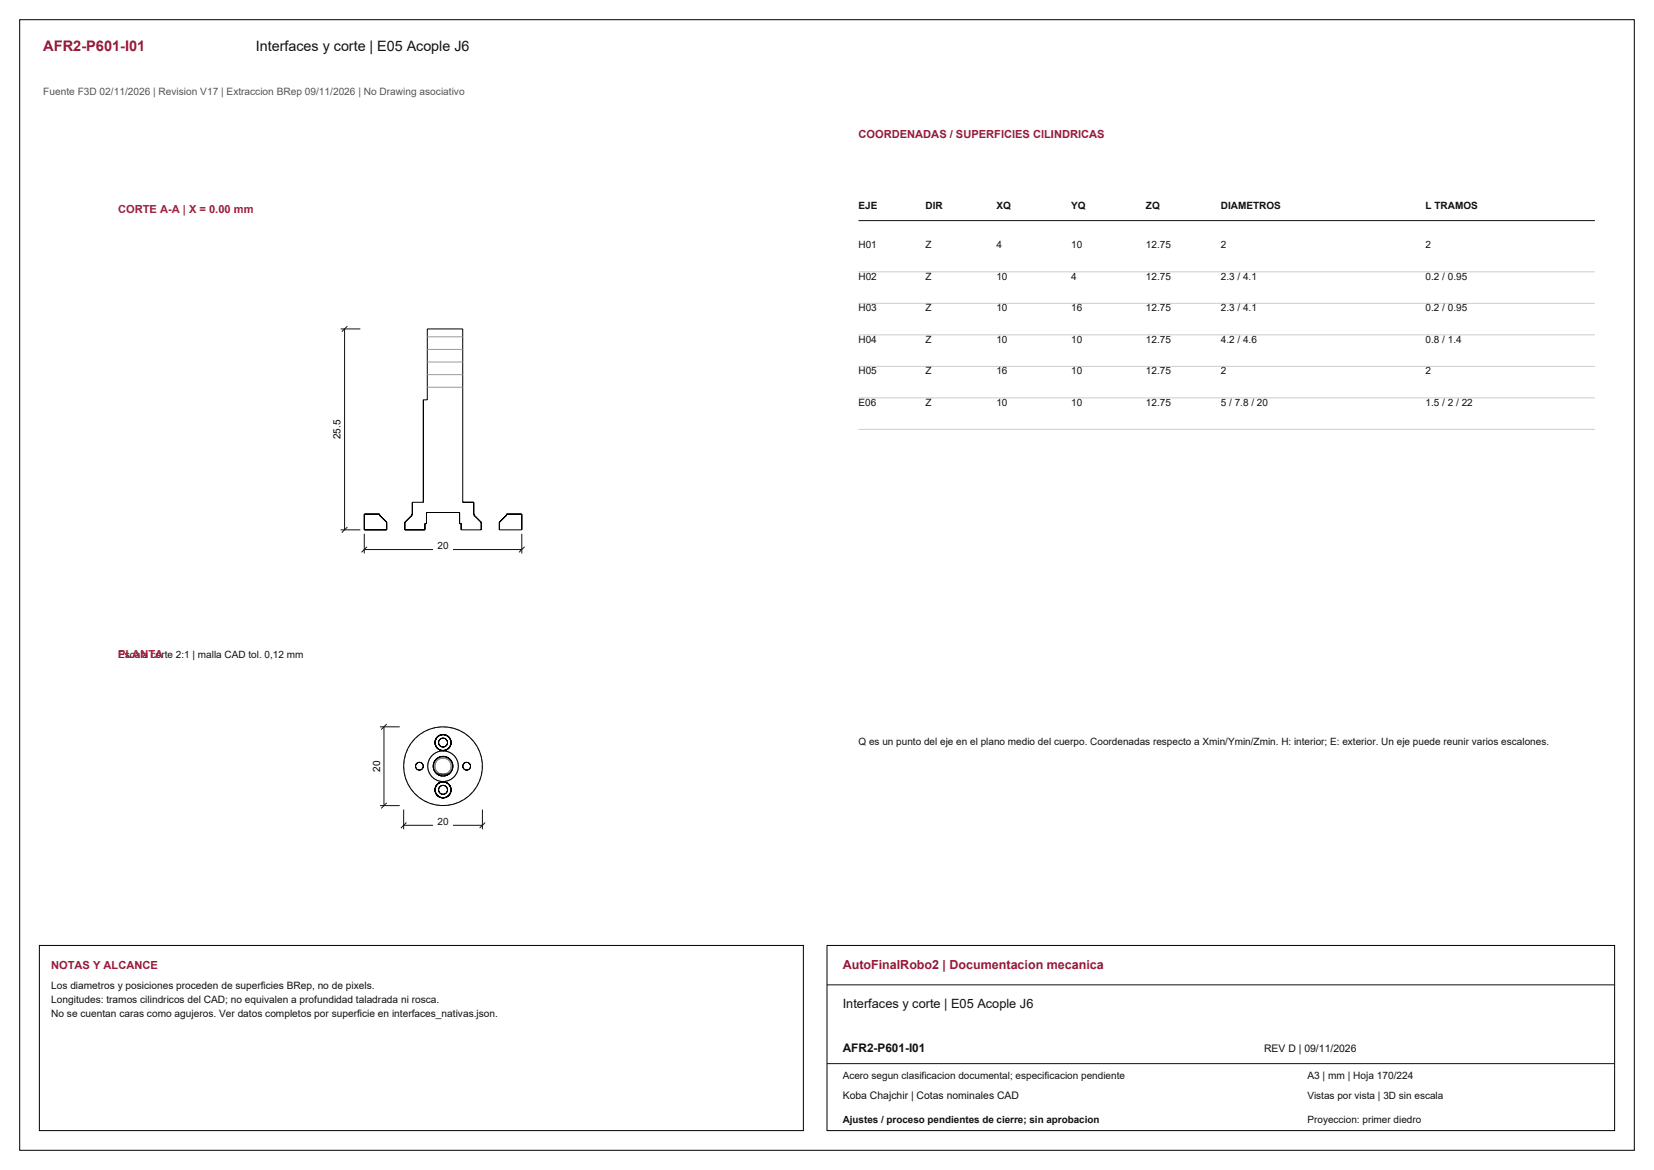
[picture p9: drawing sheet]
<svg xmlns="http://www.w3.org/2000/svg" width="420mm" height="297mm" viewBox="0 0 420 297" stroke-linecap="round" stroke-linejoin="round" font-family="sans-serif">
<path d="M5 5h410v287h-410zM108.5 83.5h9v44h2.8l.1 3.4 1.8 1.7v1.9h-5.1v-1.6h-.4v-2.8h-8.4v2.8h-.4v1.6h-5.1v-1.9l1.8-1.7 .1-3.4h2.8v-26h1zM92.5 130.5h3.9v.4l1.8 1.7v1.9h-5.7zM128.6 130.5h3.9v4h-5.7v-1.9l1.8-1.7z" fill="none" stroke="#000" stroke-width=".25"/>
<path d="M92.5 135.5v5M92.5 139.5h40M93.2 138.8l-1.4 1.4M132.5 135.5v5M133.2 138.8l-1.4 1.4" fill="none" stroke="#111" stroke-width=".25"/>
<path d="M110.1 137.4h4.8v3h-4.8z" fill-rule="evenodd" fill="#fff"/>
<path d="M86.5 83.5h5M87.5 83.5v51M88.2 82.8l-1.4 1.4M86.5 134.5h5M88.2 133.8l-1.4 1.4" fill="none" stroke="#111" stroke-width=".25"/>
<path d="M83.7 105.8h3.2v6.4h-3.2z" fill-rule="evenodd" fill="#fff"/>
<path d="M108.5 98.3h9M108.5 95.1h9M108.5 91.9h9M108.5 88.7h9M108.5 85.5h9" fill="none" stroke="#9a9a9a" stroke-width=".25"/>
<g fill="none" stroke="#8c8c8c" stroke-width=".25" stroke-dasharray="1.1 .8" stroke-linecap="butt">
<path d="M102.5 194.5l.1 1.5M102.6 196l.4 1.5M102.6 193l-.1 1.5M103 197.5l.5 1.4M103 191.5l-.4 1.5M103.5 198.9l.8 1.4M103.5 190.1l-.5 1.4M104.3 188.7l-.8 1.4M105.3 187.6l-1 1.1M106.4 186.5l-1.1 1.1M107.7 185.7l-1.3 .8M108.6 194.5l.1-.9"/>
<path d="M108.7 193.6l.3-.9M108.7 195.4l-.1-.9M109 192.7l.6-.8M109 196.3l-.3-.9M109.1 185.1l-1.4 .6M109.6 191.9l.7-.6M109.6 197.1l-.6-.8M110 194.5l.1 .7M110.1 195.2l.3 .7M110.1 193.8l-.1 .7M110.2 194.5l.1 .7M110.3 191.3l.8-.4"/>
<path d="M110.3 197.7l-.7-.6M110.3 195.2l.3 .7M110.3 193.8l-.1 .7M110.4 194.5l.1-.7M110.4 194.5l.1 .7M110.4 195.9l.5 .6M110.4 193.1l-.3 .7M110.5 193.8l.3-.6M110.5 195.2l-.1-.7M110.5 195.2l.3 .6M110.5 193.8l-.1 .7M110.6 184.7l-1.5 .4"/>
<path d="M110.6 195.9l.5 .5M110.6 193.1l-.3 .7M110.8 193.2l.6-.5M110.8 195.8l-.3-.6M110.8 195.8l.6 .5M110.8 193.2l-.3 .6M110.9 196.5l.7 .3M110.9 192.5l-.5 .6M111.1 190.9l.9-.3M111.1 198.1l-.8-.4M111.1 196.4l.7 .3M111.1 192.6l-.5 .5"/>
<path d="M111.4 192.7l.6-.2M111.4 196.3l-.6-.5M111.4 196.3l.6 .2M111.4 192.7l-.6 .5M111.6 196.8l.7 .2M111.6 192.2l-.7 .3M111.8 196.7l.7 .1M111.8 192.3l-.7 .3M112 192.5l.7-.1M112 196.5l-.6-.2M112 196.5l.7 .1M112 192.5l-.6 .2"/>
<path d="M112 190.6h1M112 198.4l-.9-.3M112.1 184.5l-1.5 .2M112.3 197l.8-.1M112.3 192l-.7 .2M112.4 197h-.1M112.5 197h-.1M112.5 196.8l.7-.1M112.5 192.2l-.7 .1M112.5 197h.1M112.6 197h.1M112.7 192.4l.6 .2"/>
<path d="M112.7 196.6l-.7-.1M112.7 196.6l.6-.2M112.7 192.4l-.7 .1M113 190.6l.9 .3M113 198.4h-1M113.1 196.9l.6-.2M113.1 192.1l-.8-.1M113.2 196.7l.7-.3M113.2 192.3l-.7-.1M113.3 192.6l.6 .4M113.3 196.4l-.6 .2M113.3 196.4l.6-.4"/>
<path d="M113.3 192.6l-.6-.2M113.6 184.6l-1.5-.1M113.7 196.7l.6-.5M113.7 192.3l-.6-.2M113.9 196.4l.5-.5M113.9 192.6l-.7-.3M113.9 190.9l.8 .4M113.9 198.1l-.9 .3M113.9 193l.4 .5M113.9 196l-.6 .4M113.9 196l.4-.5M113.9 193l-.6-.4"/>
<path d="M114 196.5h-3M114.3 196.2l.5-.6M114.3 192.8l-.6-.5M114.3 193.5l.3 .7M114.3 195.5l-.4 .5M114.3 195.5l.3-.7M114.3 193.5l-.4-.5M114.4 195.9l.3-.7M114.4 193.1l-.5-.5M114.6 194.2v.6M114.6 194.8l-.3 .7M114.6 194.8v-.6"/>
<path d="M114.6 194.2l-.3-.7M114.7 195.2l.1-.7M114.7 193.8l-.3-.7M114.7 191.3l.7 .6M114.7 197.7l-.8 .4M114.8 195.6l.2-.7M114.8 193.4l-.5-.6M114.8 194.5l-.1-.7M115 194.9v-.8M115 194.1l-.2-.7M115.1 184.9l-1.5-.3M115.4 191.9l.6 .8"/>
<path d="M115.4 197.1l-.7 .6M116 192.7l.3 .9M116 196.3l-.6 .8M116.3 193.6l.1 .9M116.3 195.4l-.3 .9M116.4 194.5l-.1 .9M116.6 185.4l-1.5-.5M117.9 186.1l-1.3-.7M119.2 187l-1.3-.9M120.2 188.1l-1-1.1M121.1 199.6l.7-1.4M121.1 189.4l-.9-1.3"/>
<path d="M121.8 198.2l.4-1.4M121.8 190.8l-.7-1.4M122.2 196.8l.3-1.5M122.2 192.2l-.4-1.4M122.5 195.3v-1.6M122.5 193.7l-.3-1.5M104.3 200.3l1 1.1M105.3 201.4l1.1 1.1M106.4 202.5l1.3 .8M107.7 203.3l1.4 .6M109.1 203.9l1.5 .4M110.6 204.3l1.5 .2"/>
<path d="M112.1 204.5l1.5-.1M113.6 204.4l1.5-.3M115.1 204.1l1.5-.5M116.6 203.6l1.3-.7M117.9 202.9l1.3-.9M119.2 202l1-1.1M120.2 200.9l.9-1.3"/>
</g>
<g fill="none" stroke="#000" stroke-width=".25">
<path d="M110 194.5h.1M110 194.5v.1M110 194.4h.1M110 194.6h.1M110 194.6l.1 .7M110 194.6v.1M110 194.3v.1M110 194.7h.1M110 194.3h.1M110 194.7v.1M110 194.8h.1M110 194.2h.1"/>
<path d="M110 194.9h.1M110 194.1v.1M110 194.1h.1M110 195h.1M110.1 194h-.1M110.1 194h.1M110.1 195v.1M110.1 193.9v.1M110.1 195.1h.1M110.1 193.9h.1M110.1 193.9l-.1 .7M110.1 195.2h.1"/>
<path d="M110.1 193.8v.1M110.1 193.8h.1M110.1 195.2v.1M110.1 193.7v.1M110.1 193.7h.1M110.1 195.3h.1M110.1 195.3l.4 .7M110.2 193.6l-.1 .1M110.2 195.4h.1M110.2 193.6h.1M110.2 193.5h.1M110.2 195.5h.1"/>
<path d="M110.2 193.4v.1M110.2 195.6h.1M110.2 193.4h.1M110.3 193.4h-.1M110.3 195.6h.1M110.3 193.4h.1M110.3 195.7h.1M110.3 193.3h.1M110.3 193.2v.1M110.3 195.7v.1M110.4 193.2l-.3 .7M110.4 195.8h.1"/>
<path d="M110.4 193.2h.1M110.4 193.1v.1M110.4 195.9h.1M110.4 193.1h.1M110.4 188.5l.2 .7M110.5 188.5h.1M110.5 188.4v.1M110.5 188.6h.1M110.5 188.4h.1M110.5 193.1h-.1M110.5 195.9h.1M110.5 188.6v.1"/>
<path d="M110.5 195.9v.1M110.5 188.3h.1M110.5 188.7h.1M110.5 188.8h.1M110.5 188.2h.1M110.5 188.9h.1M110.5 188.1h.1M110.5 196h.1M110.5 196l.5 .5M110.5 193h.1M110.5 188.9v.1M110.5 189h.1"/>
<path d="M110.5 188h.1M110.5 200h.1M110.5 199.9v.1M110.5 187.9v.1M110.5 196l.1 .1M110.5 189.1h.1M110.5 199.9h.1M110.5 187.9h.1M110.6 189.1v.1M110.6 199.9h.1M110.6 192.9l-.1 .1M110.6 196.1h.1"/>
<path d="M110.6 187.8l-.2 .7M110.6 189.2l.3 .6M110.6 199.8l-.2 .7M110.6 199.8l-.1 .1M110.6 187.8l-.1 .1M110.6 189.2h.1M110.6 199.8h.1M110.6 187.8h.1M110.6 192.9h.1M110.6 189.3h.1M110.6 199.7h.1M110.6 187.7h.1"/>
<path d="M110.6 196.1v.1M110.6 189.3v.1M110.6 189.4h.1M110.6 187.6h.1M110.6 192.8v.1M110.6 196.2h.1M110.6 199.6h.1M110.7 199.6h-.1M110.7 187.6h-.1M110.7 192.8h-.1M110.7 189.4h.1M110.7 196.2h.1"/>
<path d="M110.7 199.6h.1M110.7 187.6h.1M110.7 189.4v.1M110.7 199.5v.1M110.7 189.5h.1M110.7 187.5v.1M110.7 192.8h.1M110.7 199.5h.1M110.7 187.5h.1M110.7 192.7v.1M110.7 196.3h.1M110.7 189.5l.4 .5"/>
<path d="M110.7 187.5l-.2 .7 .2 1.3M110.7 199.5a2 2 0 0 0 .4 2.5M110.7 199.5a2 2 0 0 1 2.3-.9 2 2 0 0 1 1.5 1.9M110.7 189.6h.1M110.7 199.4h.1M110.7 187.4v.1M110.8 192.7h-.1M110.8 199.4h-.1M110.8 189.6h.1M110.8 187.4h-.1M110.8 192.7h.1M110.8 196.3h.1"/>
<path d="M110.8 199.4h.1M110.8 187.4h.1M110.8 189.6v.1M110.8 196.3v.1M110.8 199.3v.1M110.8 189.7h.1M110.8 187.3v.1M110.8 199.3h.1M110.8 187.3h.1M110.8 192.6l-.4 .6M110.8 192.6v.1M110.8 196.4h.1"/>
<path d="M110.8 192.6h.1M110.9 189.7h.1M110.9 192.6h-.1M110.9 196.4h.1M110.9 199.3h.1M110.9 187.3h.1M110.9 192.6h.1M110.9 187.2l-.3 .6M110.9 189.8l.5 .4M110.9 189.8h.1M110.9 196.4l.1 .1M110.9 199.2h.1"/>
<path d="M110.9 187.2h.1M110.9 192.5v.1M111 189.8v.1M111 192.5h-.1M111 196.5h.1M111 189.9h.1M111 199.1h.1M111 187.1h.1M111 196.5l.6 .3M111 196.5h3M111 192.5h.1M111.1 196.5v.1"/>
<path d="M111.1 190h.1M111.1 192.4v.1M111.1 192.4h.1M111.1 196.6h.1M111.1 199h.1M111.1 187h.1M111.2 192.4h-.1M111.2 196.6h.1M111.2 190.1h.1M111.2 198.9h.1M111.2 186.9h.1M111.2 192.4h.1"/>
<path d="M111.2 196.6v.1M111.2 196.7h.1M111.3 196.7h.1M111.3 190.1h.1M111.3 198.9h.1M111.3 186.9h.1M111.3 192.3h-.1M111.3 198.8h.1M111.3 186.8h.1M111.3 192.3h.1M111.3 190.2h.1M111.4 186.8h-.1"/>
<path d="M111.4 198.8h.1M111.4 186.8h.1M111.4 196.7v.1M111.4 186.8l-.5 .4M111.4 190.2l.6 .3M111.4 190.2h.1M111.4 192.3h.1M111.4 190.2v.1M111.4 192.2v.1M111.4 192.2l-.6 .4M111.4 192.2h.1M111.4 196.8h.1"/>
<path d="M111.4 198.7v.1M111.4 190.3h.1M111.4 186.7v.1M111.4 198.7h.1M111.4 186.7h.1M111.5 192.2h-.1M111.5 196.8h.1M111.5 190.3h.1M111.5 198.7h.1M111.5 186.7h.1M111.5 192.2h.1M111.6 196.8l.6 .2"/>
<path d="M111.6 192.2h-.1M111.6 196.8h.1M111.6 198.7h.1M111.6 190.3h.1M111.6 186.7h.1M111.6 192.2h.1M111.6 190.3v.1M111.6 190.4h.1M111.6 198.6h.1M111.6 186.6h.1M111.6 196.8v.1M111.7 192.1l-.1 .1"/>
<path d="M111.7 198.6h.1M111.7 186.6h.1M111.7 196.9h.1M111.7 190.4h.1M111.7 186.7l-1 .8M111.7 186.7a2 2 0 0 1 2.8 1.8M111.7 192.1h.1M111.8 190.4h.1M111.8 192.1h.1M111.8 198.6h.1M111.8 186.6h.1M111.8 196.9h.1"/>
<path d="M111.9 192.1h-.1M111.9 198.5v.1M111.9 190.5h.1M111.9 186.5v.1M111.9 192.1h.1M111.9 196.9h.1M111.9 198.5h.1M111.9 186.5h.1M112 198.5h-.1M112 186.5h-.1M112 192.1h-.1M112 190.5h.1"/>
<path d="M112 192.1h.1M112 196.9h.1M112 196.9v.1M112 186.5l-.6 .3M112 190.5h.7M112 198.5l-1.1 .7-.3 .6M112 198.5h.1M112 186.5h.1M112 192h.1M112 197h.1M112.1 197h.1M112.1 198.5h.1"/>
<path d="M112.1 186.5h.1M112.1 192h.1M112.1 190.5h.1M112.1 192h.8M112.1 192l-.7 .2M112.2 192h-.1M112.2 197h.1M112.2 192h.1M112.2 197h.6M112.2 198.5h.1M112.2 190.5h.1M112.2 186.5h.1"/>
<path d="M112.3 198.5h-.1M112.3 190.5h.1M112.3 186.5h-.1M112.3 198.5h.1M112.3 186.5h.1M112.3 192h.1M112.3 197h.1M112.4 192h-.1M112.4 197h.1M112.4 198.5h.1M112.4 190.5h.1M112.4 186.5h.1"/>
<path d="M112.4 192h.1M112.5 190.5h.1M112.5 186.5h-.1M112.5 198.5h-.1M112.5 186.5h.1M112.5 192h.1M112.6 192h.1M112.6 198.5h.1M112.6 186.5h.1M112.6 190.5h.1M112.6 197h.1M112.7 190.5h-.1"/>
<path d="M112.7 192h.1M112.7 186.5h-.7M112.7 186.5l.6 .1M112.7 198.5h-.7M112.7 198.5l.6 .1M112.7 197h-.1M112.7 198.5h.1M112.7 190.5h.1M112.7 186.5h.1M112.7 197h.1M112.8 192h.1M112.8 198.5h.1"/>
<path d="M112.8 186.5h.1M112.8 190.5h.1M112.8 197h.1M112.9 190.5h.1M112.9 192l.7 .2M112.9 197h-.1M112.9 192h.1M112.9 198.5h.1M112.9 186.5h.1M112.9 197h.1M113 192h.1M113 198.5h.1"/>
<path d="M113 186.5h.1M113 190.5h.1M113 197h-.1M113 196.9v.1M113 192.1h.1M113.1 192.1h.1M113.1 198.5h.1M113.1 190.5h-.1M113.1 186.5h.1M113.1 190.5h.1M113.1 196.9h-.1M113.1 196.9h.1"/>
<path d="M113.1 186.5v.1M113.1 198.6h.1M113.1 186.6h.1M113.2 192.1h.1M113.2 198.6h.1M113.2 190.4h.1M113.2 196.9h-.1M113.2 196.9h.1M113.2 186.6h.1M113.3 198.6h.1M113.3 186.6h.1M113.3 190.4h.1"/>
<path d="M113.3 196.9h-.1M113.3 192.1h.1M113.3 196.9h.1M113.3 186.6l.6 .4M113.3 190.4l-.6 .1M113.3 198.6l.6 .4M113.3 192.1l.1 .1M113.4 196.9h-.1M113.4 190.4h-.1M113.4 192.2h.1M113.4 196.8v.1M113.4 190.4h.1"/>
<path d="M113.4 198.7h.1M113.4 190.3v.1M113.4 186.7h.1M113.4 190.3h.1M113.4 196.8h.1M113.4 196.8l-.6 .2M113.5 192.2h.1M113.5 186.7h.1M113.5 196.8h-.1M113.5 196.8h.1M113.5 190.3h.1M113.5 198.7h.1"/>
<path d="M113.6 196.8h-.1M113.6 190.3h.1M113.6 192.2h.1M113.6 196.8h.1M113.6 192.2l.6 .4M113.6 198.8h.1M113.6 186.8h.1M113.6 196.7v.1M113.6 192.3h.1M113.6 196.7h.1M113.6 190.2h.1M113.7 192.3h.1"/>
<path d="M113.7 198.8h.1M113.7 186.8h.1M113.7 196.7h-.1M113.7 196.7h.1M113.7 190.2h.1M113.7 198.8v.1M113.7 186.8v.1M113.7 198.9h.1M113.7 186.9h.1M113.7 190.1h.1M113.8 190.1h-.1M113.8 198.9h.1"/>
<path d="M113.8 186.9h.1M113.8 192.4h.1M113.8 190.1h.1M113.8 196.6h.1M113.8 198.9l.1 .1M113.8 186.9v.1M113.8 187h.1M113.9 196.6h-.1M113.9 199h.1M113.9 192.4h.1M113.9 196.6h.1M113.9 190h-.1"/>
<path d="M113.9 187h.1M113.9 190h.1M113.9 187l.4 .5M113.9 190l-.6 .4M113.9 199l.4 .5M113.9 192.4v.1M113.9 192.5h.1M113.9 196.5v.1M114 199.1h.1M114 187.1h.1M114 192.5h.1M114 189.9h.1"/>
<path d="M114 196.5l-.6 .3M114 196.5h.1M114 199.1v.1M114 187.1v.1M114 199.2h.1M114 187.2h.1M114.1 189.8l-.1 .1M114.1 192.5v.1M114.1 189.8h.1M114.1 196.4l-.1 .1M114.1 192.6h.1M114.1 199.2h.1"/>
<path d="M114.1 187.2h.1M114.1 199.2v.1M114.1 187.2v.1M114.1 196.4h.1M114.2 192.6v.1M114.2 199.3h.1M114.2 189.7h-.1M114.2 187.3h.1M114.2 189.7h.1M114.2 196.4h-.1M114.2 196.4h.1M114.2 192.6l.4 .6"/>
<path d="M114.2 192.7h.1M114.2 199.4h.1M114.2 189.6v.1M114.2 187.4h.1M114.2 196.3v.1M114.2 196.3h.1M114.2 189.6h.1M114.3 196.3h-.1M114.3 196.3h.1M114.3 199.5h.1M114.3 189.5h.1M114.3 187.5h.1"/>
<path d="M114.3 196.2v.1M114.3 192.8h.1M114.3 196.2h.1M114.3 187.5l.2 .7M114.3 189.5l-.4 .5M114.3 199.5l.2 .7M114.3 199.5v.1M114.3 187.5v.1M114.3 199.6h.1M114.3 189.4v.1M114.3 187.6h.1M114.3 189.4h.1"/>
<path d="M114.4 199.6h.1M114.4 196.2h-.1M114.4 192.8h.1M114.4 196.2h.1M114.4 192.8v.1M114.4 199.7h.1M114.4 189.3v.1M114.4 187.7h.1M114.4 189.3h.1M114.4 196.1v.1M114.4 196.1h.1M114.4 189.1a2 2 0 0 1-3.3 .9"/>
<path d="M114.4 192.9h.1M114.4 199.8h.1M114.4 187.8h.1M114.4 189.2h.1M114.4 199.9h.1M114.4 187.9h.1M114.4 189.1h.1M114.5 192.9v.1M114.5 196l-.1 .1M114.5 199.9h.1M114.5 187.9h.1M114.5 193h.1"/>
<path d="M114.5 196h.1M114.5 199.9v.1M114.5 189.1h.1M114.5 187.9v.1M114.5 200h.1M114.5 188h.1M114.5 189h.1M114.5 188v.1M114.5 188.5l-.1 .6M114.5 188.9v.1M114.5 188.1h.1M114.5 188.9h.1"/>
<path d="M114.5 196l-.5 .5M114.5 188.2v.6M114.5 188.8l-.2 .7M114.5 188.2h.1M114.5 188.8h.1M114.5 188.2v.1M114.5 188.3h.1M114.5 188.7h.1M114.5 188.7v.1M114.5 195.9v.1M114.5 188.4h.1M114.5 188.6h.1"/>
<path d="M114.5 193.1h.1M114.5 188.5h.1M114.6 195.9h-.1M114.6 193.1h.1M114.6 195.9h.1M114.6 193.1v.1M114.6 195.8v.1M114.6 193.2h.1M114.6 195.8h.1M114.6 193.2l.3 .7M114.7 195.7v.1M114.7 193.3h.1"/>
<path d="M114.7 195.7h.1M114.7 193.3v.1M114.7 195.6h.1M114.7 193.4h.1M114.8 195.6h-.1M114.8 195.6h.1M114.8 193.5h.1M114.8 195.5h.1M114.8 193.5v.1M114.8 195.4v.1M114.8 193.6h.1M114.8 195.4h.1"/>
<path d="M114.8 193.6l.1 .1M114.9 193.7h.1M114.9 195.3l-.4 .7M114.9 195.3h.1M114.9 195.2v.1M114.9 193.8h.1M114.9 195.2h.1M114.9 193.8v.1M114.9 193.9h.1M114.9 195.1h.1M114.9 193.9l.1 .7M114.9 193.9v.1"/>
<path d="M114.9 194h.1M114.9 195v.1M115 195h-.1M115 194h.1M115 195h.1M115 194v.1M115 194.9h.1M115 194.1h.1M115 194.2h.1M115 194.8h.1M115 194.2v.1M115 194.7v.1"/>
<path d="M115 194.3h.1M115 194.7h.1M115 194.3v.1M115 194.6v.1M115 194.4h.1M115 194.6h.1M115 194.6l-.1 .7M115 194.4v.1M115 194.5v.1M115 194.5h.1M110.4 200.5l.2 .7M110.5 200.5h.1"/>
<path d="M110.5 200.4v.1M110.5 200.6h.1M110.5 200.4h.1M110.5 200.6v.1M110.5 200.7h.1M110.5 200.3h.1M110.5 200.8h.1M110.5 200.2h.1M110.5 200.9h.1M110.5 200.1h.1M110.5 200.9v.1M110.5 201h.1"/>
<path d="M110.5 201.1h.1M110.6 201.2l.3 .6M110.6 201.2h.1M110.6 201.3h.1M110.6 201.3v.1M110.6 201.4h.1M110.7 201.4h.1M110.7 201.4v.1M110.7 201.5h.1M110.7 201.6h.1M110.8 201.6h.1M110.8 201.6v.1"/>
<path d="M110.8 201.7h.1M110.9 201.7h.1M110.9 201.8l.5 .4M110.9 201.8h.1M111 201.8v.1M111 201.9h.1M111.1 202h.1M111.1 202l.1 .1M111.2 202.1h.1M111.3 202.1h.1M111.3 202.2h.1M111.4 202.2l.6 .3"/>
<path d="M111.4 202.2h.1M111.4 202.2v.1M111.4 202.3h.1M111.5 202.3h.1M111.6 202.3h.1M111.6 202.3v.1M111.6 202.4h.1M111.7 202.4h.1M111.8 202.4h.1M111.9 202.5h.1M112 202.5h.1M112 202.5h.7"/>
<path d="M112.1 202.5h.1M112.2 202.5h.1M112.3 202.5h.1M112.4 202.5h.1M112.5 202.5h.1M112.6 202.5h.1M112.7 202.5h-.1M112.7 202.5h.1M112.8 202.5h.1M112.9 202.5h.1M113 202.5h.1M113.1 202.5h-.1"/>
<path d="M113.1 202.5h.1M113.2 202.4h-.1M113.2 202.4h.1M113.3 202.4h.1M113.3 202.4l-.6 .1M113.4 202.4h-.1M113.4 202.4h.1M113.4 202.3v.1M113.4 202.3h.1M113.5 202.3h.1M113.6 202.3h.1M113.6 202.2h.1"/>
<path d="M113.7 202.2h.1M113.7 202.1v.1M113.7 202.1h.1M113.8 202.1h.1M113.9 202l-.1 .1M113.9 202h.1M113.9 202l-.6 .4M114 201.9h.1M114.1 201.8l-.1 .1M114.1 201.8h.1M114.1 201.7v.1M114.2 201.7h-.1"/>
<path d="M114.2 201.7h.1M114.2 201.6v.1M114.2 201.6h.1M114.3 201.5h.1M114.3 201.5l-.4 .5M114.3 201.4v.1M114.3 201.4h.1M114.4 201.4h-.1M114.4 201.4h.1M114.4 201.3v.1M114.4 201.3h.1M114.4 201.1a2 2 0 0 1-3.3 .9"/>
<path d="M114.4 201.2h.1M114.4 201.1h.1M114.5 201.1h.1M114.5 201h.1M114.5 200v.1M114.5 200.5l-.1 .6M114.5 200.9v.1M114.5 200.1h.1M114.5 200.9h.1M114.5 200.2v.6M114.5 200.8l-.2 .7M114.5 200.2h.1"/>
<path d="M114.5 200.8h.1M114.5 200.2v.1M114.5 200.7v.1M114.5 200.3h.1M114.5 200.7h.1M114.5 200.4h.1M114.5 200.6h.1M114.5 200.5h.1"/>
<circle cx="106.5" cy="194.5" r="1"/>
<circle cx="112.5" cy="194.5" r="3.9"/>
<circle cx="112.5" cy="188.5" r="1.15"/>
<circle cx="112.5" cy="194.5" r="10"/>
<circle cx="118.5" cy="194.5" r="1"/>
<circle cx="112.5" cy="200.5" r="1.15"/>
</g>
<path d="M102.5 205.5v5M102.5 209.5h20M103.2 208.8l-1.4 1.4M122.5 205.5v5M123.2 208.8l-1.4 1.4" fill="none" stroke="#111" stroke-width=".25"/>
<path d="M110.1 207.4h4.8v3h-4.8z" fill-rule="evenodd" fill="#fff"/>
<path d="M96.5 184.5h5M97.5 184.5v20M98.2 183.8l-1.4 1.4M96.5 204.5h5M98.2 203.8l-1.4 1.4" fill="none" stroke="#111" stroke-width=".25"/>
<path d="M93.7 192.4h3.2v4.2h-3.2z" fill-rule="evenodd" fill="#fff"/>
<path d="M218 56h187M210 250h200M210 270h200" fill="none" stroke="#111" stroke-width=".25"/>
<path d="M218 69h187M218 77h187M218 85h187M218 93h187M218 101h187M218 109h187" fill="none" stroke="#ccc" stroke-width=".25"/>
<path d="M10 240h194v47h-194zM210 240h200v47h-200z" fill="none" stroke="#000" stroke-width=".25"/>
<text font-size="3.7" fill="#981b39" x="11" y="13">AFR2-P601-I01</text>
<text font-size="3.6" fill="#111" x="65" y="13">Interfaces y corte | E05 Acople J6</text>
<text font-size="3.2" fill="#981b39" x="214" y="246">AutoFinalRobo2 | Documentacion mecanica</text>
<text font-size="3.2" fill="#111" x="214" y="256">Interfaces y corte | E05 Acople J6</text>
<text font-size="3" fill="#111" x="214" y="267">AFR2-P601-I01</text>
<g font-size="2.8" fill="#981b39">
<text x="218" y="35">COORDENADAS / SUPERFICIES CILINDRICAS</text>
<text x="13" y="246">NOTAS Y ALCANCE</text>
</g>
<g font-size="2.8" fill="#a91843">
<text x="30" y="54">CORTE A-A | X = 0.00 mm</text>
<text x="30" y="167">PLANTA</text>
</g>
<text font-size="2.6" fill="#555" x="11" y="24">Fuente F3D 02/11/2026 | Revision V17 | Extraccion BRep 09/11/2026 | No Drawing asociativo</text>
<g font-size="2.6" fill="#111">
<text x="13" y="251">Los diametros y posiciones proceden de superficies BRep, no de pixels.</text>
<text x="13" y="254.6">Longitudes: tramos cilindricos del CAD; no equivalen a profundidad taladrada ni rosca.</text>
<text x="13" y="258.2">No se cuentan caras como agujeros. Ver datos completos por superficie en interfaces_nativas.json.</text>
<text x="321" y="267">REV D | 09/11/2026</text>
<text x="332" y="274">A3 | mm | Hoja 170/224</text>
<text x="214" y="279">Koba Chajchir | Cotas nominales CAD</text>
</g>
<g font-size="2.5" fill="#111">
<text x="218" y="53">EJE</text>
<text x="235" y="53">DIR</text>
<text x="253" y="53">XQ</text>
<text x="272" y="53">YQ</text>
<text x="291" y="53">ZQ</text>
<text x="310" y="53">DIAMETROS</text>
<text x="362" y="53">L TRAMOS</text>
<text x="218" y="63">H01</text>
<text x="235" y="63">Z</text>
<text x="253" y="63">4</text>
<text x="272" y="63">10</text>
<text x="291" y="63">12.75</text>
<text x="310" y="63">2</text>
<text x="362" y="63">2</text>
<text x="218" y="71">H02</text>
<text x="235" y="71">Z</text>
<text x="253" y="71">10</text>
<text x="272" y="71">4</text>
<text x="291" y="71">12.75</text>
<text x="310" y="71">2.3 / 4.1</text>
<text x="362" y="71">0.2 / 0.95</text>
<text x="218" y="79">H03</text>
<text x="235" y="79">Z</text>
<text x="253" y="79">10</text>
<text x="272" y="79">16</text>
<text x="291" y="79">12.75</text>
<text x="310" y="79">2.3 / 4.1</text>
<text x="362" y="79">0.2 / 0.95</text>
<text x="218" y="87">H04</text>
<text x="235" y="87">Z</text>
<text x="253" y="87">10</text>
<text x="272" y="87">10</text>
<text x="291" y="87">12.75</text>
<text x="310" y="87">4.2 / 4.6</text>
<text x="362" y="87">0.8 / 1.4</text>
<text x="218" y="95">H05</text>
<text x="235" y="95">Z</text>
<text x="253" y="95">16</text>
<text x="272" y="95">10</text>
<text x="291" y="95">12.75</text>
<text x="310" y="95">2</text>
<text x="362" y="95">2</text>
<text x="218" y="103">E06</text>
<text x="235" y="103">Z</text>
<text x="253" y="103">10</text>
<text x="272" y="103">10</text>
<text x="291" y="103">12.75</text>
<text x="310" y="103">5 / 7.8 / 20</text>
<text x="362" y="103">1.5 / 2 / 22</text>
<text x="111.1" y="139.3">20</text>
<text x="30" y="167">Escala corte 2:1 | malla CAD tol. 0,12 mm</text>
<text x="218" y="189">Q es un punto del eje en el plano medio del cuerpo. Coordenadas respecto a Xmin/Ymin/Zmin. H: interior; E: exterior. Un eje puede reunir varios escalones.</text>
<text x="111.1" y="209.3">20</text>
<text x="214" y="274">Acero segun clasificacion documental; especificacion pendiente</text>
<text x="332" y="279">Vistas por vista | 3D sin escala</text>
<text x="214" y="285">Ajustes / proceso pendientes de cierre; sin aprobacion</text>
<text x="332" y="285">Proyeccion: primer diedro</text>
</g>
<g font-size="2.5">
<text x="86.5" y="111.5" transform="rotate(-90 86.5 111.5)">25.5</text>
<text x="96.5" y="195.9" transform="rotate(-90 96.5 195.9)">20</text>
</g>
</svg>
